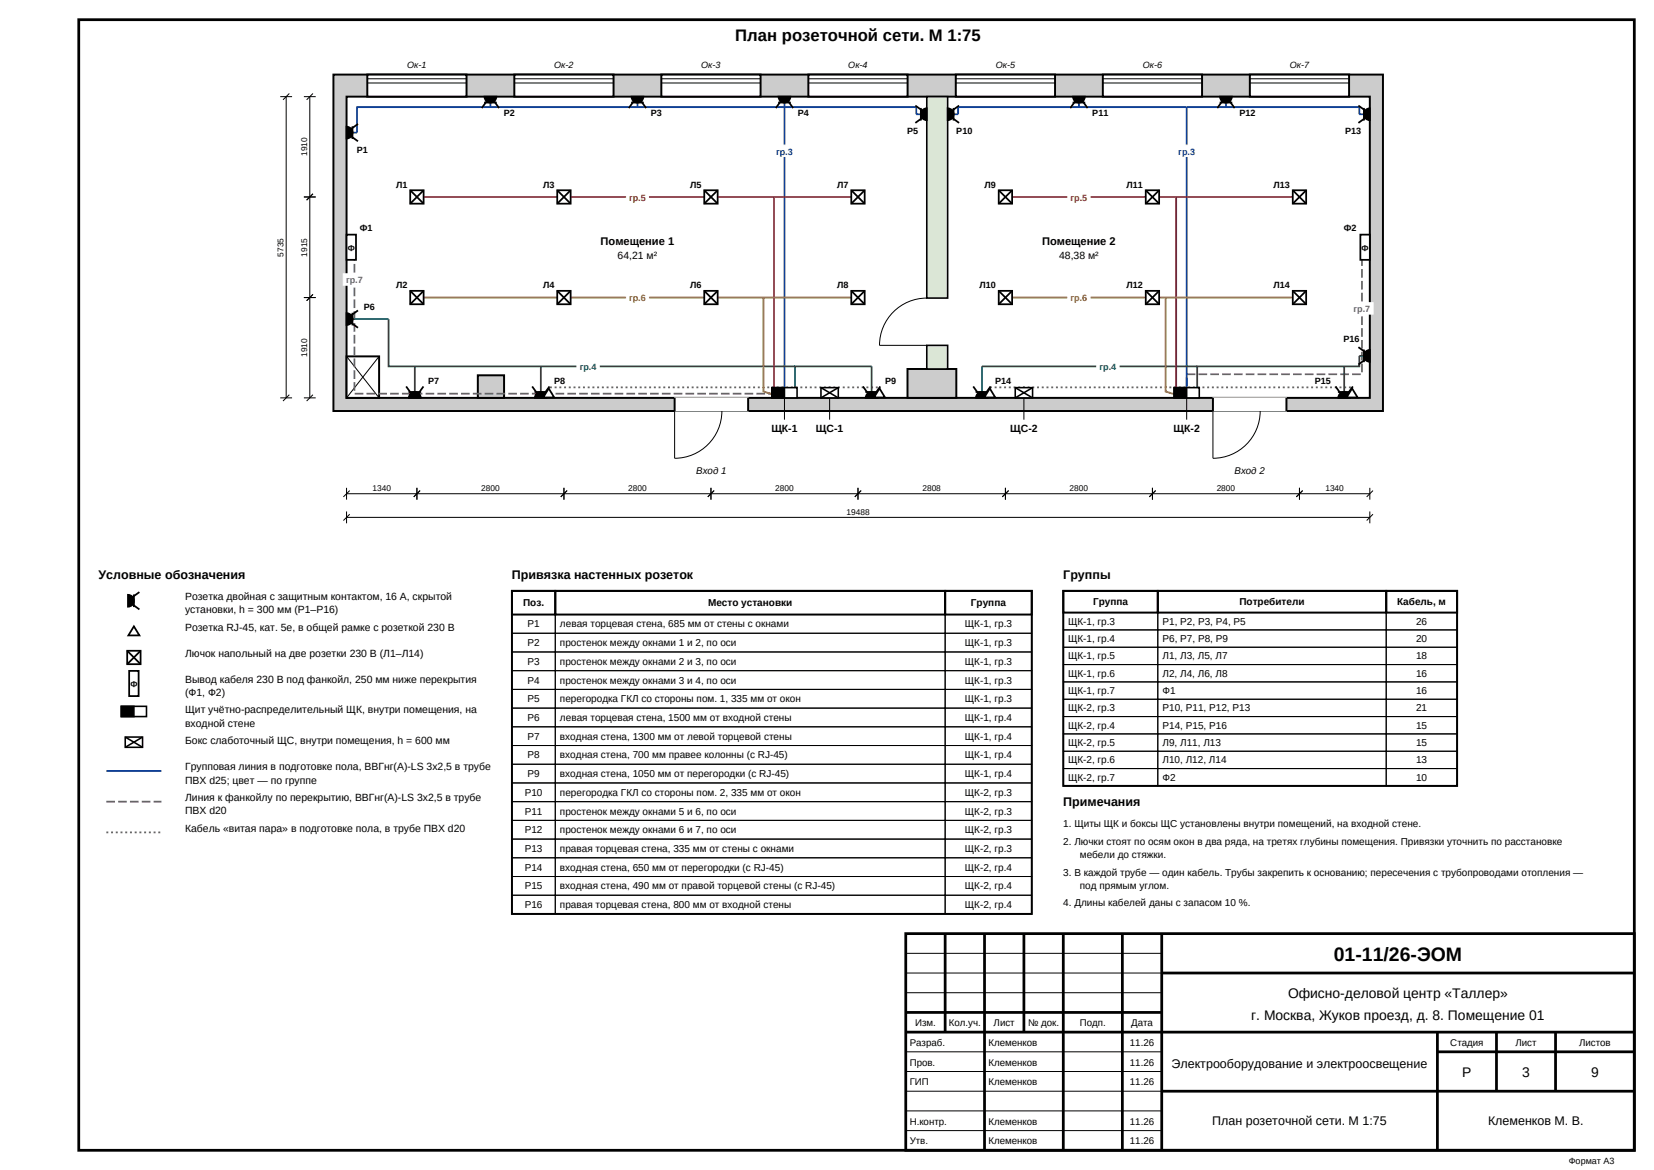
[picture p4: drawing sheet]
<svg xmlns="http://www.w3.org/2000/svg" width="420mm" height="297mm" viewBox="0 0 420 297" stroke-linecap="round" stroke-linejoin="round" font-family="sans-serif">
<g fill="none" stroke="#000" stroke-width=".7" stroke-linecap="butt">
<path d="M20 5h395v287h-395zM230 237h185v55h-185zM240 237v25M250 237v55M260 237v25M270 237v55M285 237v55M295 237v55M230 257h65M295 247h120M230 262h185M295 277h120"/>
<path d="M365 262v30M365 267h50M380 262v15M395 262v15"/>
</g>
<path d="M230 252h65M230 247h65M230 242h65M230 277h65M230 272h65M230 267h65M230 287h65M230 282h65" fill="none" stroke="#000" stroke-width=".25"/>
<path d="M84.7 18.9h266.5v85.4h-266.5z" fill-rule="evenodd" fill="#ccc" stroke="#000" stroke-width=".5"/>
<g fill="#fff" stroke="#000" stroke-width=".5">
<path d="M88 24.5h259.8v76.5h-259.8z" fill-rule="evenodd"/>
<path d="M93.3 18.9h25.2v5.6h-25.2z" fill-rule="evenodd"/>
</g>
<path d="M93.3 20h25.2M93.3 21.1h25.2" fill="none" stroke="#000" stroke-width=".25"/>
<path d="M130.6 18.9h25.2v5.6h-25.2z" fill-rule="evenodd" fill="#fff" stroke="#000" stroke-width=".5"/>
<path d="M130.6 20h25.2M130.6 21.1h25.2" fill="none" stroke="#000" stroke-width=".25"/>
<path d="M167.9 18.9h25.2v5.6h-25.2z" fill-rule="evenodd" fill="#fff" stroke="#000" stroke-width=".5"/>
<path d="M167.9 20h25.2M167.9 21.1h25.2" fill="none" stroke="#000" stroke-width=".25"/>
<path d="M205.3 18.9h25.2v5.6h-25.2z" fill-rule="evenodd" fill="#fff" stroke="#000" stroke-width=".5"/>
<path d="M205.3 20h25.2M205.3 21.1h25.2" fill="none" stroke="#000" stroke-width=".25"/>
<path d="M242.7 18.9h25.2v5.6h-25.2z" fill-rule="evenodd" fill="#fff" stroke="#000" stroke-width=".5"/>
<path d="M242.7 20h25.2M242.7 21.1h25.2" fill="none" stroke="#000" stroke-width=".25"/>
<path d="M280 18.9h25.2v5.6h-25.2z" fill-rule="evenodd" fill="#fff" stroke="#000" stroke-width=".5"/>
<path d="M280 20h25.2M280 21.1h25.2" fill="none" stroke="#000" stroke-width=".25"/>
<path d="M317.4 18.9h25.2v5.6h-25.2z" fill-rule="evenodd" fill="#fff" stroke="#000" stroke-width=".5"/>
<path d="M317.4 20h25.2M317.4 21.1h25.2" fill="none" stroke="#000" stroke-width=".25"/>
<g fill="#ccc" stroke="#000" stroke-width=".5">
<path d="M121.3 95.3h6.7v5.7h-6.7z" fill-rule="evenodd"/>
<path d="M230.4 93.7h12.4v7.3h-12.4z" fill-rule="evenodd"/>
</g>
<path d="M88 90.5h8.3v10.5h-8.3z" fill-rule="evenodd" fill="#fff" stroke="#000" stroke-width=".5"/>
<path d="M88 90.5l8.3 10.5M96.3 90.5l-8.3 10.5M171.3 104.3v12a12 12 0 0 0 12-12M308 104.3v12a12 12 0 0 0 12-12" fill="none" stroke="#000" stroke-width=".25"/>
<g fill="#fff" stroke="#fff" stroke-width=".25">
<path d="M171.3 101h18.7v3.3h-18.7z" fill-rule="evenodd"/>
<path d="M308 101h18.7v3.3h-18.7z" fill-rule="evenodd"/>
</g>
<path d="M171.3 101v3.3M190 101v3.3M308 101v3.3M326.7 101v3.3" fill="none" stroke="#000" stroke-width=".5"/>
<g fill="#dbe6d6" stroke="#000" stroke-width=".4">
<path d="M235.3 87.7h5.3v6h-5.3z" fill-rule="evenodd"/>
<path d="M235.3 24.5h5.3v51.2h-5.3z" fill-rule="evenodd"/>
</g>
<path d="M235.3 75.7a12 12 0 0 0-12 12h12" fill="none" stroke="#000" stroke-width=".25"/>
<path d="M210.7 101v-2.7h-71.4v2.7M210.7 101v-2.7h12.6v2.7M260 101v-2.7h-8.7v2.7M260 101v-2.7h83.3v2.7" fill="none" stroke="#666" stroke-width=".45" stroke-dasharray=".5 .7" stroke-linecap="butt"/>
<path d="M199.2 101v-1.1h-109.2v-37.1h-2M301.3 101v-6h44.5v-32.2h2" fill="none" stroke="#732699" stroke-width=".45" stroke-dasharray="2.2 .8" stroke-linecap="butt"/>
<path d="M124.5 24.5v2.7M161.9 24.5v2.7M199.2 24.5v76.5M235.3 29h-2.6v-1.8h-142v6.5h-2.7M274 24.5v2.7M301.3 27.2h43.9v1.8h2.6M301.3 27.2h-58v1.8h-2.7M301.3 27.2v73.8M311.3 24.5v2.7" fill="none" stroke="#0d4099" stroke-width=".45"/>
<path d="M88 81h10.7v12h103.2M105.3 93v8M137.3 93v8M304 93h-54.7v8M341.3 93v8M347.8 90.3h-2.6v2.7h-41.2v6.4l-2.7 1.6M199.2 101l2.7-1.6v-6.4h19.4v8" fill="none" stroke="#0d6b38" stroke-width=".45"/>
<path d="M105.9 50h112M196.5 50v49.4l2.7 1.6M255.3 50h74.7M298.7 50v49.4l2.6 1.6" fill="none" stroke="#b81a1a" stroke-width=".45"/>
<path d="M105.9 75.5h112M193.9 75.5v23.9l5.3 1.6M255.3 75.5h74.7M296 75.5v23.9l5.3 1.6" fill="none" stroke="#cc6b00" stroke-width=".45"/>
<g fill="#000" stroke="#000" stroke-width=".45">
<path d="M88 32.2a1.5 1.5 0 0 1 1.5 1.5 1.5 1.5 0 0 1-1.5 1.5z" fill-rule="evenodd"/>
<path d="M123 24.5h3a1.5 1.5 0 0 1-1.5 1.5 1.5 1.5 0 0 1-1.5-1.5z" fill-rule="evenodd"/>
<path d="M160.4 24.5h3a1.5 1.5 0 0 1-1.5 1.5 1.5 1.5 0 0 1-1.5-1.5z" fill-rule="evenodd"/>
<path d="M197.7 24.5h3a1.5 1.5 0 0 1-1.5 1.5 1.5 1.5 0 0 1-1.5-1.5z" fill-rule="evenodd"/>
<path d="M234.1 28.1l.8-.5 .4-.1v3a1.5 1.5 0 0 1-1.3-.8 1.5 1.5 0 0 1 .1-1.6z" fill-rule="evenodd"/>
<path d="M88 79.5a1.5 1.5 0 0 1 1.5 1.5 1.5 1.5 0 0 1-1.5 1.5z" fill-rule="evenodd"/>
<path d="M104.1 100.1a1.5 1.5 0 0 1 1.7-.5 1.5 1.5 0 0 1 1 1.4h-3z" fill-rule="evenodd"/>
<path d="M136.4 99.8a1.5 1.5 0 0 1 1.6-.1 1.5 1.5 0 0 1 .8 1.3h-3l.1-.5z" fill-rule="evenodd"/>
</g>
<g fill="none" stroke="#000" stroke-width=".45">
<path d="M89.1 34.6l1.8 1.3M89.5 32.1v3.2M90.9 31.5l-1.8 1.3M122.9 26h3.2M123.6 25.6l-1.3 1.8M125.4 25.6l1.3 1.8M160.3 26h3.2M161 25.6l-1.3 1.8M162.8 25.6l1.3 1.8M197.6 26h3.2M198.3 25.6l-1.3 1.8M200.1 25.6l1.3 1.8"/>
<path d="M232.4 26.8l1.8 1.3M233.8 27.4v3.2M234.2 29.9l-1.8 1.3M89.5 79.4v3.2M90.9 78.8l-1.8 1.3M89.1 81.9l1.8 1.3M103.1 98.1l1.3 1.8M103.7 99.5h3.2M107.5 98.1l-1.3 1.8M135.1 98.1l1.3 1.8M135.7 99.5h3.2M139.5 98.1l-1.3 1.8"/>
</g>
<path d="M139.3 98.6l1.4 2.3h-2.8z" fill="#fff" stroke="#000" stroke-width=".45"/>
<path d="M220.4 99.8a1.5 1.5 0 0 1 1.6-.1 1.5 1.5 0 0 1 .8 1.3h-3l.1-.5z" fill-rule="evenodd" fill="#000" stroke="#000" stroke-width=".45"/>
<path d="M219.1 98.1l1.3 1.8M219.7 99.5h3.2M223.5 98.1l-1.3 1.8" fill="none" stroke="#000" stroke-width=".45"/>
<path d="M223.3 98.6l1.4 2.3h-2.8z" fill="#fff" stroke="#000" stroke-width=".45"/>
<g fill="#000" stroke="#000" stroke-width=".45">
<path d="M240.6 27.5a1.5 1.5 0 0 1 1.5 1.5 1.5 1.5 0 0 1-1.5 1.5z" fill-rule="evenodd"/>
<path d="M272.5 24.5h3a1.5 1.5 0 0 1-1.5 1.5 1.5 1.5 0 0 1-1.5-1.5z" fill-rule="evenodd"/>
<path d="M309.8 24.5h3a1.5 1.5 0 0 1-1.5 1.5 1.5 1.5 0 0 1-1.5-1.5z" fill-rule="evenodd"/>
<path d="M346.6 28.1l.8-.5 .4-.1v3a1.5 1.5 0 0 1-1.3-.8 1.5 1.5 0 0 1 .1-1.6z" fill-rule="evenodd"/>
<path d="M248.4 99.8a1.5 1.5 0 0 1 1.6-.1 1.5 1.5 0 0 1 .8 1.3h-3l.1-.5z" fill-rule="evenodd"/>
</g>
<g fill="none" stroke="#000" stroke-width=".45">
<path d="M241.7 29.9l1.8 1.3M242.1 27.4v3.2M243.5 26.8l-1.8 1.3M272.4 26h3.2M273.1 25.6l-1.3 1.8M274.9 25.6l1.3 1.8M309.7 26h3.2M310.4 25.6l-1.3 1.8M312.2 25.6l1.3 1.8M344.9 26.8l1.8 1.3M346.3 27.4v3.2M346.7 29.9l-1.8 1.3"/>
<path d="M247.1 98.1l1.3 1.8M247.7 99.5h3.2M251.5 98.1l-1.3 1.8"/>
</g>
<path d="M251.3 98.6l1.4 2.3h-2.8z" fill="#fff" stroke="#000" stroke-width=".45"/>
<path d="M340.4 99.8a1.5 1.5 0 0 1 1.6-.1 1.5 1.5 0 0 1 .8 1.3h-3l.1-.5z" fill-rule="evenodd" fill="#000" stroke="#000" stroke-width=".45"/>
<path d="M339.1 98.1l1.3 1.8M339.7 99.5h3.2M343.5 98.1l-1.3 1.8" fill="none" stroke="#000" stroke-width=".45"/>
<path d="M343.3 98.6l1.4 2.3h-2.8z" fill="#fff" stroke="#000" stroke-width=".45"/>
<path d="M346.6 89.4l.8-.5 .4-.1v3a1.5 1.5 0 0 1-1.3-.8 1.5 1.5 0 0 1 .1-1.6z" fill-rule="evenodd" fill="#000" stroke="#000" stroke-width=".45"/>
<path d="M344.9 88.1l1.8 1.3M346.3 88.7v3.2M346.7 91.2l-1.8 1.3" fill="none" stroke="#000" stroke-width=".45"/>
<path d="M104.2 48.3h3.4v3.4h-3.4z" fill-rule="evenodd" fill="#fff" stroke="#000" stroke-width=".45"/>
<path d="M104.2 48.3l3.4 3.4M107.6 48.3l-3.4 3.4" fill="none" stroke="#000" stroke-width=".45"/>
<path d="M104.2 73.8h3.4v3.4h-3.4z" fill-rule="evenodd" fill="#fff" stroke="#000" stroke-width=".45"/>
<path d="M104.2 73.8l3.4 3.4M107.6 73.8l-3.4 3.4" fill="none" stroke="#000" stroke-width=".45"/>
<path d="M141.5 48.3h3.4v3.4h-3.4z" fill-rule="evenodd" fill="#fff" stroke="#000" stroke-width=".45"/>
<path d="M141.5 48.3l3.4 3.4M144.9 48.3l-3.4 3.4" fill="none" stroke="#000" stroke-width=".45"/>
<path d="M141.5 73.8h3.4v3.4h-3.4z" fill-rule="evenodd" fill="#fff" stroke="#000" stroke-width=".45"/>
<path d="M141.5 73.8l3.4 3.4M144.9 73.8l-3.4 3.4" fill="none" stroke="#000" stroke-width=".45"/>
<path d="M178.8 48.3h3.4v3.4h-3.4z" fill-rule="evenodd" fill="#fff" stroke="#000" stroke-width=".45"/>
<path d="M178.8 48.3l3.4 3.4M182.2 48.3l-3.4 3.4" fill="none" stroke="#000" stroke-width=".45"/>
<path d="M178.8 73.8h3.4v3.4h-3.4z" fill-rule="evenodd" fill="#fff" stroke="#000" stroke-width=".45"/>
<path d="M178.8 73.8l3.4 3.4M182.2 73.8l-3.4 3.4" fill="none" stroke="#000" stroke-width=".45"/>
<path d="M216.2 48.3h3.4v3.4h-3.4z" fill-rule="evenodd" fill="#fff" stroke="#000" stroke-width=".45"/>
<path d="M216.2 48.3l3.4 3.4M219.6 48.3l-3.4 3.4" fill="none" stroke="#000" stroke-width=".45"/>
<path d="M216.2 73.8h3.4v3.4h-3.4z" fill-rule="evenodd" fill="#fff" stroke="#000" stroke-width=".45"/>
<path d="M216.2 73.8l3.4 3.4M219.6 73.8l-3.4 3.4" fill="none" stroke="#000" stroke-width=".45"/>
<path d="M253.6 48.3h3.4v3.4h-3.4z" fill-rule="evenodd" fill="#fff" stroke="#000" stroke-width=".45"/>
<path d="M253.6 48.3l3.4 3.4M257 48.3l-3.4 3.4" fill="none" stroke="#000" stroke-width=".45"/>
<path d="M253.6 73.8h3.4v3.4h-3.4z" fill-rule="evenodd" fill="#fff" stroke="#000" stroke-width=".45"/>
<path d="M253.6 73.8l3.4 3.4M257 73.8l-3.4 3.4" fill="none" stroke="#000" stroke-width=".45"/>
<path d="M290.9 48.3h3.4v3.4h-3.4z" fill-rule="evenodd" fill="#fff" stroke="#000" stroke-width=".45"/>
<path d="M290.9 48.3l3.4 3.4M294.3 48.3l-3.4 3.4" fill="none" stroke="#000" stroke-width=".45"/>
<path d="M290.9 73.8h3.4v3.4h-3.4z" fill-rule="evenodd" fill="#fff" stroke="#000" stroke-width=".45"/>
<path d="M290.9 73.8l3.4 3.4M294.3 73.8l-3.4 3.4" fill="none" stroke="#000" stroke-width=".45"/>
<path d="M328.3 48.3h3.4v3.4h-3.4z" fill-rule="evenodd" fill="#fff" stroke="#000" stroke-width=".45"/>
<path d="M328.3 48.3l3.4 3.4M331.7 48.3l-3.4 3.4" fill="none" stroke="#000" stroke-width=".45"/>
<path d="M328.3 73.8h3.4v3.4h-3.4z" fill-rule="evenodd" fill="#fff" stroke="#000" stroke-width=".45"/>
<path d="M328.3 73.8l3.4 3.4M331.7 73.8l-3.4 3.4" fill="none" stroke="#000" stroke-width=".45"/>
<g fill="#fff" stroke="#000" stroke-width=".45">
<path d="M88 59.6h2.4v6.4h-2.4z" fill-rule="evenodd"/>
<path d="M345.4 59.6h2.4v6.4h-2.4z" fill-rule="evenodd"/>
</g>
<path d="M196 98.4h6.4v2.6h-6.4z" fill-rule="evenodd" fill="#fff" stroke="#000" stroke-width=".4"/>
<path d="M196 98.4h3.2v2.6h-3.2z" fill-rule="evenodd" fill="#000" stroke="#000" stroke-width=".4"/>
<path d="M199.2 101v5.5" fill="none" stroke="#000" stroke-width=".25"/>
<path d="M298.1 98.4h6.4v2.6h-6.4z" fill-rule="evenodd" fill="#fff" stroke="#000" stroke-width=".4"/>
<path d="M298.1 98.4h3.2v2.6h-3.2z" fill-rule="evenodd" fill="#000" stroke="#000" stroke-width=".4"/>
<path d="M301.3 101v5.5" fill="none" stroke="#000" stroke-width=".25"/>
<path d="M208.5 98.4h4.4v2.6h-4.4z" fill-rule="evenodd" fill="#fff" stroke="#000" stroke-width=".4"/>
<path d="M208.5 98.4l4.4 2.6M212.9 98.4l-4.4 2.6" fill="none" stroke="#000" stroke-width=".4"/>
<path d="M210.7 101v5.5" fill="none" stroke="#000" stroke-width=".25"/>
<path d="M257.8 98.4h4.4v2.6h-4.4z" fill-rule="evenodd" fill="#fff" stroke="#000" stroke-width=".4"/>
<path d="M257.8 98.4l4.4 2.6M262.2 98.4l-4.4 2.6" fill="none" stroke="#000" stroke-width=".4"/>
<g fill="none" stroke="#000" stroke-width=".25">
<path d="M71.2 24.5h3M72.7 24.5v76.5M73.5 23.7l-1.6 1.6M77.2 24.5h3M78.7 24.5v76.5M79.5 23.7l-1.6 1.6M77.2 50h3M79.5 49.2l-1.6 1.6M77.2 75.5h3M79.5 74.7l-1.6 1.6M71.2 101h3M73.5 100.2l-1.6 1.6"/>
<path d="M77.2 101h3M79.5 100.2l-1.6 1.6M260 101v5.5M88 125.3h259.8M88 123.8v3M88 129.8v3M88 131.3h259.8M88.8 124.5l-1.6 1.6M88.8 130.5l-1.6 1.6M105.9 123.8v3M106.7 124.5l-1.6 1.6M143.2 123.8v3"/>
<path d="M144 124.5l-1.6 1.6M180.5 123.8v3M181.3 124.5l-1.6 1.6M217.9 123.8v3M218.7 124.5l-1.6 1.6M255.3 123.8v3M256.1 124.5l-1.6 1.6M292.6 123.8v3M293.4 124.5l-1.6 1.6M330 123.8v3M330.8 124.5l-1.6 1.6M347.8 123.8v3"/>
<path d="M347.8 129.8v3M348.6 124.5l-1.6 1.6M348.6 130.5l-1.6 1.6"/>
</g>
<g fill="#fff" stroke="#fff" stroke-width=".25">
<path d="M196.4 36.8h5.6v2.9h-5.6z" fill-rule="evenodd"/>
<path d="M146.5 91.5h5.7v2.9h-5.7z" fill-rule="evenodd"/>
<path d="M159 48.5h5.7v2.9h-5.7z" fill-rule="evenodd"/>
<path d="M159 74h5.7v2.9h-5.7z" fill-rule="evenodd"/>
<path d="M298.5 36.8h5.7v2.9h-5.7z" fill-rule="evenodd"/>
<path d="M278.5 91.5h5.7v2.9h-5.7z" fill-rule="evenodd"/>
<path d="M271.1 48.5h5.7v2.9h-5.7z" fill-rule="evenodd"/>
<path d="M271.1 74h5.7v2.9h-5.7z" fill-rule="evenodd"/>
<path d="M87.2 69.5h5.6v2.9h-5.6z" fill-rule="evenodd"/>
<path d="M343 76.8h5.7v2.9h-5.7z" fill-rule="evenodd"/>
</g>
<path d="M32.5 151a1.5 1.5 0 0 1 1.5 1.5 1.5 1.5 0 0 1-1.5 1.5z" fill-rule="evenodd" fill="#000" stroke="#000" stroke-width=".45"/>
<path d="M33.6 153.4l1.8 1.3M34 150.9v3.2M35.4 150.3l-1.8 1.3" fill="none" stroke="#000" stroke-width=".45"/>
<g fill="#fff" stroke="#000" stroke-width=".45">
<path d="M34 159l1.4 2.3h-2.8z"/>
<path d="M32.3 165.2h3.4v3.4h-3.4z" fill-rule="evenodd"/>
</g>
<path d="M32.3 165.2l3.4 3.4M35.7 165.2l-3.4 3.4" fill="none" stroke="#000" stroke-width=".45"/>
<path d="M32.8 170.3h2.4v6.4h-2.4z" fill-rule="evenodd" fill="#fff" stroke="#000" stroke-width=".45"/>
<path d="M30.8 179.3h6.4v2.6h-6.4z" fill-rule="evenodd" fill="#fff" stroke="#000" stroke-width=".4"/>
<path d="M30.8 179.3h3.2v2.6h-3.2z" fill-rule="evenodd" fill="#000" stroke="#000" stroke-width=".4"/>
<path d="M31.8 187.1h4.4v2.6h-4.4z" fill-rule="evenodd" fill="#fff" stroke="#000" stroke-width=".4"/>
<path d="M31.8 187.1l4.4 2.6M36.2 187.1l-4.4 2.6" fill="none" stroke="#000" stroke-width=".4"/>
<path d="M27 195.7h14" fill="none" stroke="#0d4099" stroke-width=".45"/>
<path d="M27 203.5h14" fill="none" stroke="#732699" stroke-width=".45" stroke-dasharray="2.2 .8" stroke-linecap="butt"/>
<path d="M27 211.3h14" fill="none" stroke="#666" stroke-width=".45" stroke-dasharray=".5 .7" stroke-linecap="butt"/>
<path d="M130 150h11v6h-11zM130 150h132v82h-132zM141 150h99v6h-99zM240 150h22v6h-22zM270 150h24v5.5h-24zM270 150h100v49.5h-100zM294 150h58v5.5h-58zM352 150h18v5.5h-18z" fill="none" stroke="#000" stroke-width=".5"/>
<g fill="none" stroke="#000" stroke-width=".25">
<path d="M130 156h11v4.7h-11zM141 156h99v4.7h-99zM240 156h22v4.7h-22zM270 155.5h24v4.4h-24zM270 159.9h24v4.4h-24zM294 155.5h58v4.4h-58zM294 159.9h58v4.4h-58zM352 155.5h18v4.4h-18zM352 159.9h18v4.4h-18zM130 160.8h11v4.7h-11zM130 165.5h11v4.8h-11zM130 170.2h11v4.8h-11z"/>
<path d="M130 175h11v4.7h-11zM130 179.8h11v4.7h-11zM141 160.8h99v4.7h-99zM141 165.5h99v4.8h-99zM141 170.2h99v4.8h-99zM141 175h99v4.7h-99zM141 179.8h99v4.7h-99zM240 160.8h22v4.7h-22zM240 165.5h22v4.8h-22zM240 170.2h22v4.8h-22zM240 175h22v4.7h-22zM240 179.8h22v4.7h-22z"/>
<path d="M270 164.3h24v4.4h-24zM270 168.7h24v4.4h-24zM270 173.1h24v4.4h-24zM270 177.5h24v4.4h-24zM294 164.3h58v4.4h-58zM294 168.7h58v4.4h-58zM294 173.1h58v4.4h-58zM294 177.5h58v4.4h-58zM352 164.3h18v4.4h-18zM352 168.7h18v4.4h-18zM352 173.1h18v4.4h-18zM352 177.5h18v4.4h-18z"/>
<path d="M130 184.5h11v4.7h-11zM130 189.3h11v4.7h-11zM130 194h11v4.8h-11zM130 198.7h11v4.8h-11zM141 184.5h99v4.7h-99zM141 189.3h99v4.7h-99zM141 194h99v4.8h-99zM141 198.7h99v4.8h-99zM240 184.5h22v4.7h-22zM240 189.3h22v4.7h-22zM240 194h22v4.8h-22zM240 198.7h22v4.8h-22z"/>
<path d="M270 181.9h24v4.4h-24zM270 186.3h24v4.4h-24zM270 190.7h24v4.4h-24zM270 195.1h24v4.4h-24zM294 181.9h58v4.4h-58zM294 186.3h58v4.4h-58zM294 190.7h58v4.4h-58zM294 195.1h58v4.4h-58zM352 181.9h18v4.4h-18zM352 186.3h18v4.4h-18zM352 190.7h18v4.4h-18zM352 195.1h18v4.4h-18z"/>
<path d="M130 203.5h11v4.8h-11zM130 208.3h11v4.7h-11zM130 213h11v4.7h-11zM130 217.8h11v4.7h-11zM141 203.5h99v4.8h-99zM141 208.3h99v4.7h-99zM141 213h99v4.7h-99zM141 217.8h99v4.7h-99zM240 203.5h22v4.8h-22zM240 208.3h22v4.7h-22zM240 213h22v4.7h-22zM240 217.8h22v4.7h-22z"/>
<path d="M130 222.5h11v4.8h-11zM130 227.2h11v4.8h-11zM141 222.5h99v4.8h-99zM141 227.2h99v4.8h-99zM240 222.5h22v4.8h-22zM240 227.2h22v4.8h-22z"/>
</g>
<text font-size="4.9" x="338.7" y="244">01-11/26-ЭОМ</text>
<text font-size="4.2" x="186.7" y="10.5">План розеточной сети. М 1:75</text>
<g font-size="3.5">
<text x="327.1" y="253.4">Офисно-деловой центр «Таллер»</text>
<text x="317.7" y="258.8">г. Москва, Жуков проезд, д. 8. Помещение 01</text>
<text x="371.3" y="273.5">Р</text>
<text x="386.5" y="273.5">3</text>
<text x="404" y="273.5">9</text>
</g>
<g font-size="3.2">
<text x="25" y="147">Условные обозначения</text>
<text x="130" y="147">Привязка настенных розеток</text>
<text x="270" y="147">Группы</text>
<text x="270" y="204.5">Примечания</text>
<text x="297.5" y="271">Электрооборудование и электроосвещение</text>
<text x="307.8" y="285.7">План розеточной сети. М 1:75</text>
<text x="377.8" y="285.7">Клеменков М. В.</text>
</g>
<g font-size="2.8">
<text x="152.5" y="62.2">Помещение 1</text>
<text x="264.6" y="62.2">Помещение 2</text>
</g>
<g font-size="2.6">
<text x="156.8" y="65.8">64,21 м²</text>
<text x="268.9" y="65.8">48,38 м²</text>
<text x="195.9" y="109.7">ЩК-1</text>
<text x="207.2" y="109.7">ЩС-1</text>
<text x="256.5" y="109.7">ЩС-2</text>
<text x="298" y="109.7">ЩК-2</text>
<text x="47" y="152.3">Розетка двойная с защитным контактом, 16 А, скрытой</text>
<text x="47" y="155.7">установки, h = 300 мм (Р1–Р16)</text>
<text x="47" y="160.1">Розетка RJ-45, кат. 5е, в общей рамке с розеткой 230 В</text>
<text x="47" y="166.7">Лючок напольный на две розетки 230 В (Л1–Л14)</text>
<text x="47" y="173.3">Вывод кабеля 230 В под фанкойл, 250 мм ниже перекрытия</text>
<text x="47" y="176.7">(Ф1, Ф2)</text>
<text x="47" y="181.1">Щит учётно-распределительный ЩК, внутри помещения, на</text>
<text x="47" y="184.5">входной стене</text>
<text x="47" y="188.9">Бокс слаботочный ЩС, внутри помещения, h = 600 мм</text>
<text x="47" y="195.5">Групповая линия в подготовке пола, ВВГнг(А)-LS 3х2,5 в трубе</text>
<text x="47" y="198.9">ПВХ d25; цвет — по группе</text>
<text x="47" y="203.3">Линия к фанкойлу по перекрытию, ВВГнг(А)-LS 3х2,5 в трубе</text>
<text x="47" y="206.7">ПВХ d20</text>
<text x="47" y="211.1">Кабель «витая пара» в подготовке пола, в трубе ПВХ d20</text>
</g>
<g font-size="2.5">
<text x="176.8" y="120.3">Вход 1</text>
<text x="313.5" y="120.3">Вход 2</text>
<text x="132.8" y="153.9">Поз.</text>
<text x="179.8" y="153.9">Место установки</text>
<text x="246.6" y="153.9">Группа</text>
<text x="277.6" y="153.6">Группа</text>
<text x="314.7" y="153.6">Потребители</text>
<text x="354.8" y="153.6">Кабель, м</text>
<text x="133.9" y="159.3">Р1</text>
<text x="142.2" y="159.3">левая торцевая стена, 685 мм от стены с окнами</text>
<text x="245" y="159.3">ЩК-1, гр.3</text>
<text x="271.2" y="158.6">ЩК-1, гр.3</text>
<text x="295.2" y="158.6">Р1, Р2, Р3, Р4, Р5</text>
<text x="359.6" y="158.6">26</text>
<text x="133.9" y="164">Р2</text>
<text x="142.2" y="164">простенок между окнами 1 и 2, по оси</text>
<text x="245" y="164">ЩК-1, гр.3</text>
<text x="271.2" y="163">ЩК-1, гр.4</text>
<text x="271.2" y="167.4">ЩК-1, гр.5</text>
<text x="295.2" y="163">Р6, Р7, Р8, Р9</text>
<text x="295.2" y="167.4">Л1, Л3, Л5, Л7</text>
<text x="359.6" y="163">20</text>
<text x="359.6" y="167.4">18</text>
<text x="133.9" y="168.8">Р3</text>
<text x="133.9" y="173.5">Р4</text>
<text x="142.2" y="168.8">простенок между окнами 2 и 3, по оси</text>
<text x="142.2" y="173.5">простенок между окнами 3 и 4, по оси</text>
<text x="245" y="168.8">ЩК-1, гр.3</text>
<text x="245" y="173.5">ЩК-1, гр.3</text>
<text x="271.2" y="171.8">ЩК-1, гр.6</text>
<text x="295.2" y="171.8">Л2, Л4, Л6, Л8</text>
<text x="359.6" y="171.8">16</text>
<text x="133.9" y="178.3">Р5</text>
<text x="142.2" y="178.3">перегородка ГКЛ со стороны пом. 1, 335 мм от окон</text>
<text x="245" y="178.3">ЩК-1, гр.3</text>
<text x="271.2" y="176.2">ЩК-1, гр.7</text>
<text x="295.2" y="176.2">Ф1</text>
<text x="359.6" y="176.2">16</text>
<text x="133.9" y="183">Р6</text>
<text x="142.2" y="183">левая торцевая стена, 1500 мм от входной стены</text>
<text x="245" y="183">ЩК-1, гр.4</text>
<text x="271.2" y="180.6">ЩК-2, гр.3</text>
<text x="271.2" y="185">ЩК-2, гр.4</text>
<text x="295.2" y="180.6">Р10, Р11, Р12, Р13</text>
<text x="295.2" y="185">Р14, Р15, Р16</text>
<text x="359.6" y="180.6">21</text>
<text x="359.6" y="185">15</text>
<text x="133.9" y="187.8">Р7</text>
<text x="142.2" y="187.8">входная стена, 1300 мм от левой торцевой стены</text>
<text x="245" y="187.8">ЩК-1, гр.4</text>
<text x="271.2" y="189.4">ЩК-2, гр.5</text>
<text x="295.2" y="189.4">Л9, Л11, Л13</text>
<text x="359.6" y="189.4">15</text>
<text x="133.9" y="192.5">Р8</text>
<text x="133.9" y="197.3">Р9</text>
<text x="142.2" y="192.5">входная стена, 700 мм правее колонны (с RJ-45)</text>
<text x="142.2" y="197.3">входная стена, 1050 мм от перегородки (с RJ-45)</text>
<text x="245" y="192.5">ЩК-1, гр.4</text>
<text x="245" y="197.3">ЩК-1, гр.4</text>
<text x="271.2" y="193.8">ЩК-2, гр.6</text>
<text x="295.2" y="193.8">Л10, Л12, Л14</text>
<text x="359.6" y="193.8">13</text>
<text x="133.2" y="202">Р10</text>
<text x="142.2" y="202">перегородка ГКЛ со стороны пом. 2, 335 мм от окон</text>
<text x="245" y="202">ЩК-2, гр.3</text>
<text x="271.2" y="198.2">ЩК-2, гр.7</text>
<text x="295.2" y="198.2">Ф2</text>
<text x="359.6" y="198.2">10</text>
<text x="133.2" y="206.8">Р11</text>
<text x="142.2" y="206.8">простенок между окнами 5 и 6, по оси</text>
<text x="245" y="206.8">ЩК-2, гр.3</text>
<text x="270" y="210">1. Щиты ЩК и боксы ЩС установлены внутри помещений, на входной стене.</text>
<text x="133.2" y="211.5">Р12</text>
<text x="142.2" y="211.5">простенок между окнами 6 и 7, по оси</text>
<text x="245" y="211.5">ЩК-2, гр.3</text>
<text x="270" y="214.5">2. Лючки стоят по осям окон в два ряда, на третях глубины помещения. Привязки уточнить по расстановке</text>
<text x="133.2" y="216.3">Р13</text>
<text x="133.2" y="221">Р14</text>
<text x="142.2" y="216.3">правая торцевая стена, 335 мм от стены с окнами</text>
<text x="142.2" y="221">входная стена, 650 мм от перегородки (с RJ-45)</text>
<text x="245" y="216.3">ЩК-2, гр.3</text>
<text x="245" y="221">ЩК-2, гр.4</text>
<text x="274.2" y="217.8">мебели до стяжки.</text>
<text x="133.2" y="225.8">Р15</text>
<text x="142.2" y="225.8">входная стена, 490 мм от правой торцевой стены (с RJ-45)</text>
<text x="245" y="225.8">ЩК-2, гр.4</text>
<text x="270" y="222.3">3. В каждой трубе — один кабель. Трубы закрепить к основанию; пересечения с трубопроводами отопления —</text>
<text x="274.2" y="225.6">под прямым углом.</text>
<text x="133.2" y="230.5">Р16</text>
<text x="142.2" y="230.5">правая торцевая стена, 800 мм от входной стены</text>
<text x="245" y="230.5">ЩК-2, гр.4</text>
<text x="270" y="230.1">4. Длины кабелей даны с запасом 10 %.</text>
<text x="232.4" y="260.5">Изм.</text>
<text x="240.9" y="260.5">Кол.уч.</text>
<text x="252.3" y="260.5">Лист</text>
<text x="261" y="260.5">№ док.</text>
<text x="274.2" y="260.5">Подп.</text>
<text x="287.2" y="260.5">Дата</text>
<text x="231" y="265.5">Разраб.</text>
<text x="251" y="265.5">Клеменков</text>
<text x="286.9" y="265.5">11.26</text>
<text x="368.3" y="265.6">Стадия</text>
<text x="384.8" y="265.6">Лист</text>
<text x="401" y="265.6">Листов</text>
<text x="231" y="270.5">Пров.</text>
<text x="231" y="275.5">ГИП</text>
<text x="251" y="270.5">Клеменков</text>
<text x="251" y="275.5">Клеменков</text>
<text x="286.9" y="270.5">11.26</text>
<text x="286.9" y="275.5">11.26</text>
<text x="231" y="285.5">Н.контр.</text>
<text x="251" y="285.5">Клеменков</text>
<text x="286.9" y="285.5">11.26</text>
<text x="231" y="290.5">Утв.</text>
<text x="251" y="290.5">Клеменков</text>
<text x="286.9" y="290.5">11.26</text>
</g>
<g font-size="2.3">
<text x="103.4" y="17.3">Ок-1</text>
<text x="140.7" y="17.3">Ок-2</text>
<text x="178.1" y="17.3">Ок-3</text>
<text x="215.4" y="17.3">Ок-4</text>
<text x="252.9" y="17.3">Ок-5</text>
<text x="290.2" y="17.3">Ок-6</text>
<text x="327.5" y="17.3">Ок-7</text>
<text x="127.9" y="29.3">Р2</text>
<text x="165.3" y="29.3">Р3</text>
<text x="202.6" y="29.3">Р4</text>
<text x="277.4" y="29.3">Р11</text>
<text x="314.7" y="29.3">Р12</text>
<text x="230.3" y="34">Р5</text>
<text x="242.8" y="34">Р10</text>
<text x="341.6" y="34">Р13</text>
<text x="90.6" y="38.9">Р1</text>
<text x="100.6" y="47.6">Л1</text>
<text x="137.9" y="47.6">Л3</text>
<text x="175.2" y="47.6">Л5</text>
<text x="212.6" y="47.6">Л7</text>
<text x="250" y="47.6">Л9</text>
<text x="286.1" y="47.6">Л11</text>
<text x="323.4" y="47.6">Л13</text>
<text x="91.4" y="58.8">Ф1</text>
<text x="341.2" y="58.8">Ф2</text>
<text x="100.6" y="73.1">Л2</text>
<text x="137.9" y="73.1">Л4</text>
<text x="175.2" y="73.1">Л6</text>
<text x="212.6" y="73.1">Л8</text>
<text x="248.7" y="73.1">Л10</text>
<text x="286.1" y="73.1">Л12</text>
<text x="323.4" y="73.1">Л14</text>
<text x="92.4" y="78.6">Р6</text>
<text x="341.2" y="86.7">Р16</text>
<text x="108.7" y="97.6">Р7</text>
<text x="140.7" y="97.6">Р8</text>
<text x="224.7" y="97.6">Р9</text>
<text x="252.7" y="97.6">Р14</text>
<text x="333.9" y="97.6">Р15</text>
<text x="398.4" y="295.4">Формат А3</text>
</g>
<g font-size="2.3" fill="#0d4099">
<text x="197.1" y="39.2">гр.3</text>
<text x="299.2" y="39.2">гр.3</text>
</g>
<g font-size="2.3" fill="#b81a1a">
<text x="159.7" y="50.9">гр.5</text>
<text x="271.8" y="50.9">гр.5</text>
</g>
<g font-size="2.3" fill="#732699">
<text x="87.9" y="71.9">гр.7</text>
<text x="343.7" y="79.2">гр.7</text>
</g>
<g font-size="2.3" fill="#cc6b00">
<text x="159.7" y="76.4">гр.6</text>
<text x="271.8" y="76.4">гр.6</text>
</g>
<g font-size="2.3" fill="#0d6b38">
<text x="147.2" y="93.9">гр.4</text>
<text x="279.2" y="93.9">гр.4</text>
</g>
<g font-size="2.1">
<text x="78" y="39.6" transform="rotate(-90 78 39.6)">1910</text>
<text x="72" y="65.1" transform="rotate(-90 72 65.1)">5735</text>
<text x="78" y="65.1" transform="rotate(-90 78 65.1)">1915</text>
<text x="88.3" y="63.7">Ф</text>
<text x="345.7" y="63.7">Ф</text>
<text x="78" y="90.6" transform="rotate(-90 78 90.6)">1910</text>
<text x="94.6" y="124.6">1340</text>
<text x="122.2" y="124.6">2800</text>
<text x="159.5" y="124.6">2800</text>
<text x="196.8" y="124.6">2800</text>
<text x="234.2" y="124.6">2808</text>
<text x="271.6" y="124.6">2800</text>
<text x="309" y="124.6">2800</text>
<text x="336.6" y="124.6">1340</text>
<text x="215" y="130.6">19488</text>
<text x="33.1" y="174.4">Ф</text>
</g>
</svg>
